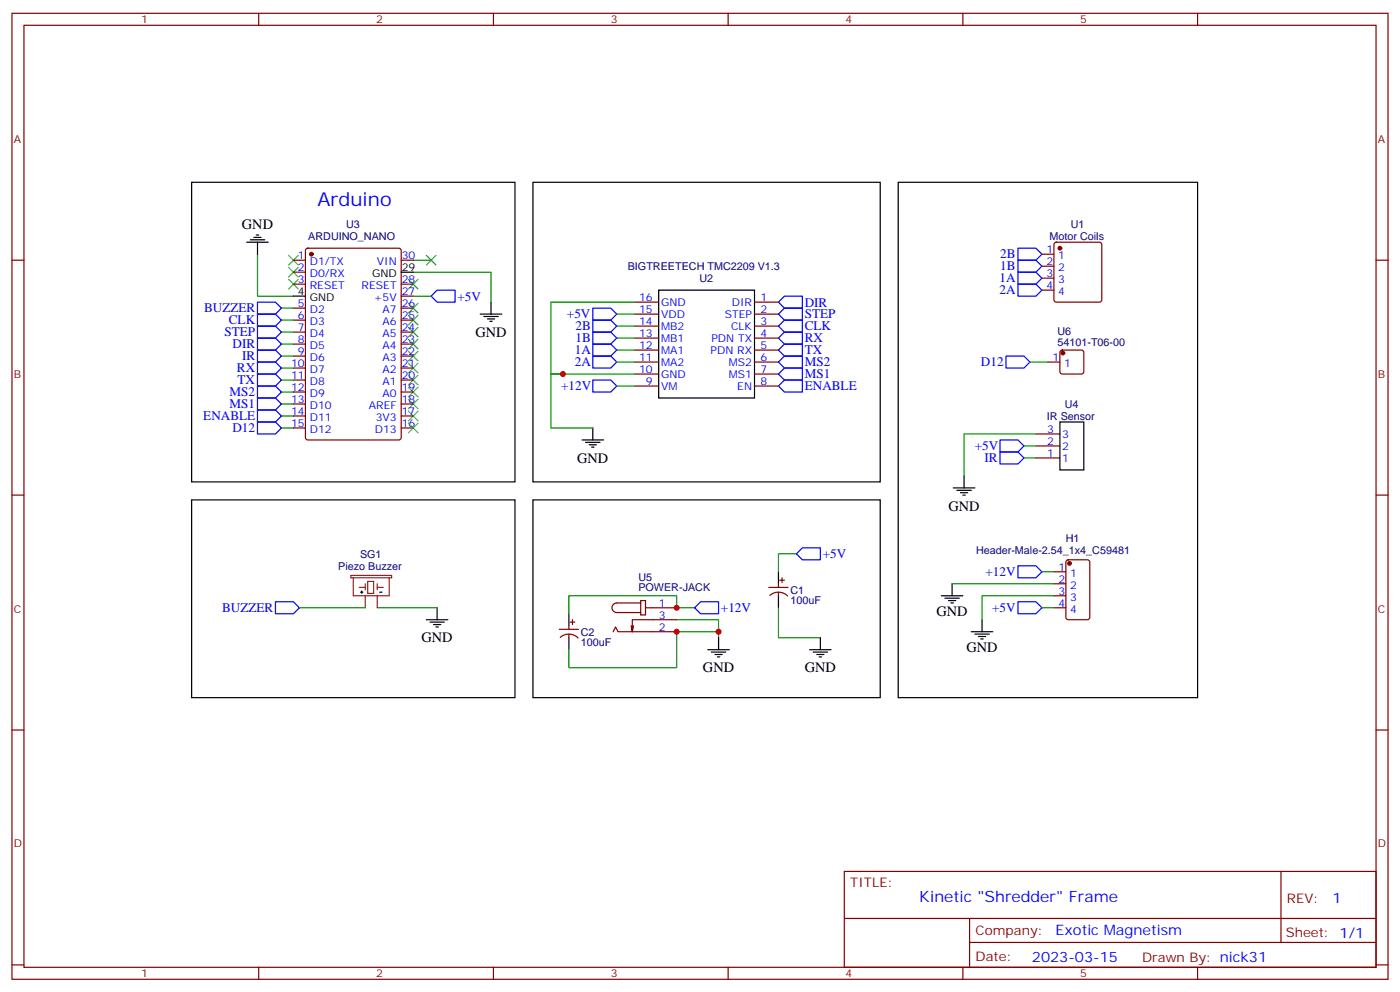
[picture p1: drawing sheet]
<svg xmlns="http://www.w3.org/2000/svg" width="412mm" height="292mm" viewBox="0 0 412 292" stroke-linecap="round" stroke-linejoin="round" font-family="sans-serif">
<g fill="none" stroke="#870000" stroke-width=".35">
<path d="M3.5 3.9h405.4v284.4h-405.4zM7.1 7.4h398.2v277.3h-398.2zM76.2 3.9v3.5M145.3 3.9v3.5M214.5 3.9v3.5M283.6 3.9v3.5M352.8 3.9v3.5M3.5 76.6h3.6M86.4 76.6h3.6M90.2 73.3l.5-.2h26.8l.6 .4 .1 55.3-.5 .6-27 .1-.7-.5v-55.2zM118.2 76.6h3.5M306.9 74.8h3.5"/>
<path d="M306.9 78.4h3.5M310.7 71.5l.4-.2h12.7l.5 .2 .3 .5v16.2l-.3 .5-.5 .2h-12.7l-.4-.2-.3-.5v-16.2zM405.3 76.6h3.6M86.4 80.1h3.6M86.4 83.6h3.6M86.4 90.7h3.6M86.4 94.2h3.6M86.4 97.8h3.6M118.2 83.6h3.5M118.2 90.7h3.5M118.2 94.2h3.5M118.2 97.8h3.5"/>
<path d="M118.2 87.2h3.5M187 88.9h7M187 92.5h7M187 96h7M187 99.5h7M222.2 88.9h7.1M222.2 92.5h7.1M222.2 96h7.1M222.2 99.5h7.1M306.9 81.9h3.5M306.9 85.4h3.5M86.4 101.3h3.6"/>
<path d="M86.4 104.8h3.6M86.4 108.3h3.6M86.4 111.9h3.6M86.4 115.4h3.6M86.4 118.9h3.6M118.2 101.3h3.5M118.2 104.8h3.5M118.2 108.3h3.5M118.2 111.9h3.5M118.2 115.4h3.5M118.2 118.9h3.5M187 103h7"/>
<path d="M187 106.6h7M187 110.1h7M187 113.6h7M222.2 103h7.1M222.2 106.6h7.1M222.2 110.1h7.1M222.2 113.6h7.1M308.7 106.6h3.5M312.4 103.3l.5-.3h5.7l.5 .3 .2 .5v5.6l-.3 .5-.4 .2h-5.7l-.5-.2-.2-.5v-5.6zM86.4 122.4h3.6M86.4 126h3.6M118.2 122.4h3.5"/>
<path d="M118.2 126h3.5M305.2 134.8h7M305.2 131.3h7M305.2 127.7h7M3.5 145.7h3.6M405.3 145.7h3.6M188.7 176.8h1.4v4.2h-1.4zM188.7 177.5h-7a1.41 1.41 0 0 0-1.4 1.4 1.41 1.41 0 0 0 1.4 1.4h7M190.1 178.9h9.2M226.5 172.9h5.6M226.8 175.3a3.8 3.8 0 0 1 5.2 .1M229.3 171.8v1.1"/>
<path d="M229.3 174.3v1.1M229.7 170.8h1.4M230.4 170.1v1.4M310.4 178.9h3.6M310.4 168.3h3.6M310.4 171.8h3.6M310.4 175.4h3.6M314.2 165l.5-.2h5.6l.7 .4v16.5l-.4 .7h-5.9l-.7-.4v-16.5zM164.7 185.2h5.7M165 187.6a3.8 3.8 0 0 1 5.3 .2M167.6 184.2v1M167.6 186.7v1"/>
<path d="M167.9 183.1h1.4M168.6 182.4v1.4M180.6 185.9l.7-1.4 .7 1.4h17.3M186.6 184.2l-.3 1.7M199.3 182.4h-13v3.5l-.4-1.7M3.5 214.9h3.6M405.3 214.9h3.6M248.7 256.5h156.6v28.2h-156.6zM377.3 256.5v20.9M248.7 270.4h156.5M285.6 277.4h119.6M285.6 270.4v14.1"/>
<path d="M3.5 284h3.6M76.2 284.7v3.6M145.3 284.7v3.6M214.5 284.7v3.6M283.6 284.7v3.6M352.8 284.7v3.6M405.3 284h3.6"/>
</g>
<g fill="none" stroke="#00f" stroke-width=".35">
<path d="M299.9 73.1h5.3l1.7 1.7-1.7 1.8h-5.3zM299.9 76.6h5.3l1.7 1.8-1.7 1.7h-5.3zM75.8 92.5h5.3l1.8 1.7-1.8 1.8h-5.3zM75.8 88.9h5.3l1.8 1.8-1.8 1.8h-5.3zM75.8 99.5h5.3l1.8 1.8-1.8 1.7h-5.3zM75.8 96h5.3l1.8 1.8-1.8 1.7h-5.3zM127 87.2l1.8-1.8h5.3v3.5h-5.3zM174.6 90.7h5.3l1.8 1.8-1.8 1.7h-5.3zM174.6 94.2h5.3l1.8 1.8-1.8 1.8h-5.3zM174.6 97.8h5.3l1.8 1.7-1.8 1.8h-5.3zM229.3 99.5l1.8-1.7h5.3v3.5h-5.3zM229.3 88.9l1.8-1.7h5.3v3.5h-5.3z"/>
<path d="M229.3 92.5l1.8-1.8h5.3v3.5h-5.3zM229.3 96l1.8-1.8h5.3v3.6h-5.3zM299.9 83.6h5.3l1.7 1.8-1.7 1.8h-5.3zM299.9 80.1h5.3l1.7 1.8-1.7 1.7h-5.3zM75.8 106.6h5.3l1.8 1.7-1.8 1.8h-5.3zM75.8 103h5.3l1.8 1.8-1.8 1.8h-5.3zM75.8 110.1h5.3l1.8 1.8-1.8 1.7h-5.3zM75.8 113.6h5.3l1.8 1.8-1.8 1.8h-5.3zM75.8 117.2h5.3l1.8 1.7-1.8 1.8h-5.3zM174.6 104.8h5.3l1.8 1.8-1.8 1.7h-5.3zM174.6 101.3h5.3l1.8 1.7-1.8 1.8h-5.3zM174.6 111.9h5.3l1.8 1.7-1.8 1.8h-5.3z"/>
<path d="M229.3 113.6l1.8-1.7h5.3v3.5h-5.3zM229.3 106.6l1.8-1.8h5.3v3.5h-5.3zM229.3 110.1l1.8-1.8h5.3v3.6h-5.3zM231.1 101.3h5.3v3.5h-5.3l-1.8-1.8zM296.3 104.8h5.3l1.8 1.8-1.8 1.7h-5.3zM75.8 120.7h5.3l1.8 1.7-1.8 1.8h-5.3zM75.8 124.2h5.3l1.8 1.8-1.8 1.7h-5.3zM294.6 133h5.3l1.7 1.8-1.7 1.8h-5.3zM294.6 129.5h5.3l1.7 1.8-1.7 1.7h-5.3zM81.1 177.1h5.3l1.8 1.8-1.8 1.8h-5.3zM206.4 177.1h5.3v3.6h-5.3l-1.8-1.8zM234.6 163l1.8-1.7h5.3v3.5h-5.3z"/>
<path d="M299.9 166.5h5.3l1.7 1.8-1.7 1.8h-5.3zM299.9 177.1h5.3l1.7 1.8-1.7 1.8h-5.3z"/>
</g>
<g fill="none" stroke="#000" stroke-width=".35">
<path d="M56.4 53.7h95.3v88.2h-95.3zM157 53.7h102.3v88.2h-102.3zM264.6 53.7h88.2v151.7h-88.2zM72.7 71.3h6.3M73.7 70.6h4.3M74.8 69.9h2.1M75.5 69.2h.7M75.8 71.3v3.5M86.4 87.2h3.6M118.2 80.1h3.5M141.5 92.5h6.3M142.5 93.2h4.3"/>
<path d="M143.6 93.9h2.1M144.3 94.6h.7M144.6 88.9v3.6M194 85.4h28.2v31.8h-28.2zM171.4 129.5h6.4M172.5 130.2h4.2M173.6 130.9h2.1M174.3 131.6h.7M174.6 126v3.5M312.2 124.2h7.1v14.1h-7.1zM56.4 147.1h95.3v58.3h-95.3zM157 147.1h102.3v58.3h-102.3z"/>
<path d="M280.8 143.6h6.4M281.9 144.3h4.2M282.9 145h2.1M283.6 145.7h.7M284 140.1v3.5M106.2 174.3h.3v.4M106.5 174v.3h.4M111.8 174.3h.7M128.8 178.9v3.5M229.3 168.3v3.5M229.3 175.4v3.5M277.3 175.4h6.3"/>
<path d="M278.3 176.1h4.3M279.4 176.8h2.1M280.1 177.5h.7M280.5 171.8v3.6M125.6 182.4h6.3M126.6 183.1h4.3M127.7 183.8h2.1M128.4 184.5h.7M167.6 180.7v3.5M167.6 187.7v3.5M208.5 191.2h6.3M209.5 191.9h4.3"/>
<path d="M210.6 192.7h2.1M211.3 193.4h.7M211.7 187.7v3.5M238.5 191.2h6.3M239.5 191.9h4.3M240.6 192.7h2.1M241.3 193.4h.7M241.7 187.7v3.5M286.1 185.9h6.4M287.2 186.7h4.2M288.2 187.4h2.1M288.9 188.1h.7"/>
<path d="M289.3 182.4v3.5"/>
</g>
<g fill="none" stroke="#008700" stroke-width=".35">
<path d="M75.8 74.8v12.4h10.6M121.7 76.6h5.3M82.9 94.2h3.5M82.9 90.7h3.5M82.9 97.8h3.5M121.7 80.1h22.9v8.8M121.7 87.2h5.3M181.7 99.5h5.3M181.7 96h5.3M181.7 92.5h5.3M187 88.9h-24.7v21.2h3.5M82.9 101.3h3.5"/>
<path d="M82.9 104.8h3.5M82.9 108.3h3.5M82.9 111.9h3.5M82.9 115.4h3.5M82.9 118.9h3.5M181.7 106.6h5.3M181.7 103h5.3M181.7 113.6h5.3M187 110.1h-24.7v15.9h12.3M303.4 106.6h5.3M82.9 122.4h3.5M82.9 126h3.5"/>
<path d="M301.6 134.8h3.6M301.6 131.3h3.6M305.2 127.7h-21.2v12.4M88.2 178.9h19.4M111.1 178.9h17.7M204.6 178.9h-5.3v-3.5h-31.7v5.3M229.3 178.9v8.8h12.4M234.6 163h-5.3v5.3M280.5 171.8h29.9M306.9 178.9h3.5M306.9 168.3h3.5M310.4 175.4h-21.1v7"/>
<path d="M199.3 182.4h12.4v3.5M211.7 187.7v-1.8h-12.4v10.6h-31.7v-5.3"/>
</g>
<g fill="#870000" stroke="#870000" stroke-width=".35">
<circle cx="312.2" cy="73.1" r=".53"/>
<circle cx="91.7" cy="74.8" r=".53"/>
<circle cx="315" cy="165.8" r=".53"/>
<circle cx="313.1" cy="103.9" r=".53"/>
</g>
<g fill="none" stroke="#3c3" stroke-width=".35">
<path d="M85 78.7l2.8 2.8M85 75.2l2.8 2.8M87.8 78.7l-2.8 2.8M87.8 75.2l-2.8 2.8M125.6 75.2l2.8 2.8M128.4 75.2l-2.8 2.8M85 82.2l2.8 2.9M87.8 82.2l-2.8 2.9M120.3 82.2l2.8 2.9M120.3 89.3l2.8 2.8M120.3 92.8l2.8 2.8M120.3 96.3l2.8 2.9"/>
<path d="M120.3 99.9l2.8 2.8M123.1 82.2l-2.8 2.9M123.1 89.3l-2.8 2.8M123.1 92.8l-2.8 2.8M123.1 96.3l-2.8 2.9M123.1 99.9l-2.8 2.8M120.3 103.4l2.8 2.8M120.3 106.9l2.8 2.8M120.3 110.5l2.8 2.8M120.3 114l2.8 2.8M120.3 117.5l2.8 2.8M123.1 103.4l-2.8 2.8"/>
<path d="M123.1 106.9l-2.8 2.8M123.1 110.5l-2.8 2.8M123.1 114l-2.8 2.8M123.1 117.5l-2.8 2.8M120.3 121l2.8 2.9M120.3 124.6l2.8 2.8M123.1 121l-2.8 2.9M123.1 124.6l-2.8 2.8"/>
</g>
<path d="M103.4 169.4h12v.7h-12zM104.1 170.1v5.3h10.6v-5.3M105.8 172.9h1.8M107.6 171.8v1.8M107.6 175.4v3.5M108.3 171.1h1.8v3.6h-1.8zM111.1 172.9h1.8M111.1 171.8v1.8M111.1 175.4v3.5" fill="none" stroke="#8c2424" stroke-width=".35"/>
<g fill="#c00">
<circle cx="199.3" cy="185.9" r=".88"/>
<circle cx="199.3" cy="178.9" r=".88"/>
<circle cx="211.7" cy="185.9" r=".88"/>
<circle cx="165.8" cy="110.1" r=".88"/>
</g>
<text font-size="5.6" fill="#00f" x="93.5" y="60.7">Arduino</text>
<text font-size="4.6" fill="#00f" x="270.8" y="265.5">Kinetic &quot;Shredder&quot; Frame</text>
<g font-size="4.2">
<text x="71.3" y="67.4">GND</text>
<text x="140.1" y="99.2">GND</text>
<text x="170" y="136.2">GND</text>
<text x="279.4" y="150.3">GND</text>
<text x="275.9" y="181.4">GND</text>
<text x="124.2" y="189.1">GND</text>
<text x="207.1" y="197.9">GND</text>
<text x="237.1" y="197.9">GND</text>
<text x="284.7" y="192">GND</text>
</g>
<g font-size="4.2" fill="#00f">
<text x="392.5" y="265.8">1</text>
<text x="310.9" y="275.3">Exotic Magnetism</text>
<text x="304" y="283.1">2023-03-15</text>
</g>
<g font-size="3.9" fill="#00f">
<text x="294.7" y="76.1">2B</text>
<text x="294.4" y="83.1">1A</text>
<text x="294.7" y="79.6">1B</text>
<text x="134.8" y="88.5">+5V</text>
<text x="294.4" y="86.7">2A</text>
<text x="60.1" y="92">BUZZER</text>
<text x="67.4" y="95.5">CLK</text>
<text x="167" y="93.7">+5V</text>
<text x="237" y="90.2">DIR</text>
<text x="237.1" y="93.7">STEP</text>
<text x="66.1" y="99">STEP</text>
<text x="169.5" y="97.2">2B</text>
<text x="169.5" y="100.7">1B</text>
<text x="237" y="97.3">CLK</text>
<text x="237.1" y="100.8">RX</text>
<text x="68.5" y="102.6">DIR</text>
<text x="71.3" y="106.1">IR</text>
<text x="169.3" y="107.8">2A</text>
<text x="169.3" y="104.3">1A</text>
<text x="237.1" y="104.3">TX</text>
<text x="237.1" y="107.8">MS2</text>
<text x="289" y="107.8">D12</text>
<text x="69.8" y="109.6">RX</text>
<text x="70" y="113.1">TX</text>
<text x="237.1" y="111.4">MS1</text>
<text x="67.6" y="116.7">MS2</text>
<text x="165.3" y="114.9">+12V</text>
<text x="237.1" y="114.9">ENABLE</text>
<text x="59.9" y="123.7">ENABLE</text>
<text x="67.6" y="120.2">MS1</text>
<text x="68.5" y="127.2">D12</text>
<text x="287.1" y="132.6">+5V</text>
<text x="290" y="136.1">IR</text>
<text x="242.4" y="164.2">+5V</text>
<text x="290.3" y="169.6">+12V</text>
<text x="65.4" y="180.1">BUZZER</text>
<text x="212.4" y="180.1">+12V</text>
<text x="292.2" y="180.2">+5V</text>
</g>
<g font-size="3.9" fill="#800">
<text x="250.5" y="261.1">TITLE:</text>
<text x="379.1" y="265.8">REV:</text>
<text x="287.4" y="275.3">Company:</text>
<text x="378.7" y="275.9">Sheet: 1/1</text>
<text x="287.4" y="283">Date:</text>
<text x="336.4" y="283.1">Drawn By: nick31</text>
</g>
<g font-size="3.2" fill="#800">
<text x="41.6" y="6.9">1</text>
<text x="110.8" y="6.9">2</text>
<text x="179.9" y="6.9">3</text>
<text x="249.1" y="6.9">4</text>
<text x="318.2" y="6.9">5</text>
<text x="4.1" y="42">A</text>
<text x="405.9" y="42">A</text>
<text x="4.1" y="111.2">B</text>
<text x="405.9" y="111.2">B</text>
<text x="4.1" y="180.3">C</text>
<text x="405.9" y="180.3">C</text>
<text x="4.1" y="249.4">D</text>
<text x="405.9" y="249.4">D</text>
<text x="41.6" y="287.7">1</text>
<text x="110.8" y="287.7">2</text>
<text x="179.9" y="287.7">3</text>
<text x="249.1" y="287.7">4</text>
<text x="318.2" y="287.7">5</text>
</g>
<g font-size="3.2" fill="#000080">
<text x="90.8" y="70.7">ARDUINO_NANO</text>
<text x="102" y="67.1">U3</text>
<text x="309.2" y="70.6">Motor Coils</text>
<text x="315.4" y="67.1">U1</text>
<text x="184.9" y="79.5">BIGTREETECH TMC2209 V1.3</text>
<text x="206" y="83">U2</text>
<text x="311.5" y="101.9">54101-T06-00</text>
<text x="311.5" y="98.7">U6</text>
<text x="308.4" y="123.6">IR Sensor</text>
<text x="313.6" y="120">U4</text>
<text x="314" y="159.5">H1</text>
<text x="99.6" y="167.6">Piezo Buzzer</text>
<text x="106.1" y="164.1">SG1</text>
<text x="287.5" y="163">Header-Male-2.54_1x4_C59481</text>
<text x="188" y="170.9">U5</text>
<text x="188" y="174.1">POWER-JACK</text>
<text x="232.8" y="177.9">100uF</text>
<text x="232.8" y="174.7">C1</text>
<text x="171.1" y="190.3">100uF</text>
<text x="171.1" y="187.1">C2</text>
</g>
<g font-size="3.2" fill="#00f">
<text x="87.8" y="76.2">1</text>
<text x="91.3" y="78">D1/TX</text>
<text x="111" y="78">VIN</text>
<text x="118.4" y="76.2">30</text>
<text x="308.3" y="74.5">1</text>
<text x="308.3" y="78">2</text>
<text x="311.7" y="76.2">1</text>
<text x="87.8" y="79.8">2</text>
<text x="87.8" y="83.3">3</text>
<text x="91.3" y="81.5">D0/RX</text>
<text x="118.4" y="83.3">28</text>
<text x="308.3" y="81.5">3</text>
<text x="311.7" y="79.8">2</text>
<text x="311.7" y="83.3">3</text>
<text x="91.3" y="85.1">RESET</text>
<text x="106.5" y="85.1">RESET</text>
<text x="110.1" y="88.6">+5V</text>
<text x="118.4" y="86.8">27</text>
<text x="188.2" y="88.6">16</text>
<text x="194.7" y="90">GND</text>
<text x="215.6" y="90">DIR</text>
<text x="224" y="88.6">1</text>
<text x="308.3" y="85.1">4</text>
<text x="311.7" y="86.8">4</text>
<text x="87.8" y="90.3">5</text>
<text x="87.8" y="93.9">6</text>
<text x="91.3" y="92.1">D2</text>
<text x="91.3" y="95.6">D3</text>
<text x="112.7" y="95.6">A6</text>
<text x="112.7" y="92.1">A7</text>
<text x="118.4" y="93.9">25</text>
<text x="118.4" y="90.3">26</text>
<text x="188.2" y="95.6">14</text>
<text x="188.2" y="92.1">15</text>
<text x="194.7" y="93.5">VDD</text>
<text x="213.5" y="93.5">STEP</text>
<text x="224" y="92.1">2</text>
<text x="224" y="95.6">3</text>
<text x="87.8" y="97.4">7</text>
<text x="87.8" y="100.9">8</text>
<text x="91.3" y="99.2">D4</text>
<text x="112.7" y="99.2">A5</text>
<text x="118.4" y="100.9">23</text>
<text x="118.4" y="97.4">24</text>
<text x="188.2" y="99.2">13</text>
<text x="194.7" y="100.6">MB1</text>
<text x="194.7" y="97">MB2</text>
<text x="209.6" y="100.6">PDN TX</text>
<text x="215.4" y="97">CLK</text>
<text x="224" y="99.2">4</text>
<text x="85.7" y="108">10</text>
<text x="87.8" y="104.5">9</text>
<text x="91.3" y="102.7">D5</text>
<text x="91.3" y="106.2">D6</text>
<text x="112.7" y="106.2">A3</text>
<text x="112.7" y="102.7">A4</text>
<text x="118.4" y="108">21</text>
<text x="118.4" y="104.5">22</text>
<text x="188.2" y="106.2">11</text>
<text x="188.2" y="102.7">12</text>
<text x="194.7" y="107.6">MA2</text>
<text x="194.7" y="104.1">MA1</text>
<text x="209.3" y="104.1">PDN RX</text>
<text x="214.7" y="107.6">MS2</text>
<text x="224" y="102.7">5</text>
<text x="224" y="106.2">6</text>
<text x="310" y="106.2">1</text>
<text x="313.5" y="108">1</text>
<text x="85.7" y="111.5">11</text>
<text x="91.3" y="109.7">D7</text>
<text x="91.3" y="113.3">D8</text>
<text x="112.7" y="113.3">A1</text>
<text x="112.7" y="109.7">A2</text>
<text x="118.4" y="111.5">20</text>
<text x="188.2" y="109.7">10</text>
<text x="190.2" y="113.3">9</text>
<text x="194.7" y="111.2">GND</text>
<text x="214.7" y="111.2">MS1</text>
<text x="224" y="109.7">7</text>
<text x="224" y="113.3">8</text>
<text x="85.7" y="115">12</text>
<text x="85.7" y="118.6">13</text>
<text x="91.3" y="116.8">D9</text>
<text x="112.7" y="116.8">A0</text>
<text x="118.4" y="118.6">18</text>
<text x="118.4" y="115">19</text>
<text x="194.7" y="114.7">VM</text>
<text x="217.2" y="114.7">EN</text>
<text x="85.7" y="122.1">14</text>
<text x="85.7" y="125.6">15</text>
<text x="91.3" y="120.3">D10</text>
<text x="91.3" y="123.9">D11</text>
<text x="108.7" y="120.3">AREF</text>
<text x="110.7" y="123.9">3V3</text>
<text x="118.4" y="125.6">16</text>
<text x="118.4" y="122.1">17</text>
<text x="91.3" y="127.4">D12</text>
<text x="110.4" y="127.4">D13</text>
<text x="308.4" y="130.9">2</text>
<text x="308.4" y="127.4">3</text>
<text x="312.9" y="128.8">3</text>
<text x="308.4" y="134.4">1</text>
<text x="312.9" y="135.9">1</text>
<text x="312.9" y="132.3">2</text>
<text x="311.8" y="168">1</text>
<text x="311.8" y="171.5">2</text>
<text x="315.3" y="169.7">1</text>
<text x="315.3" y="173.2">2</text>
<text x="194" y="178.5">1</text>
<text x="311.8" y="175">3</text>
<text x="311.8" y="178.5">4</text>
<text x="315.3" y="176.8">3</text>
<text x="194" y="185.6">2</text>
<text x="194" y="182.1">3</text>
<text x="315.3" y="180.3">4</text>
</g>
<g font-size="3.2">
<text x="109.6" y="81.5">GND</text>
<text x="118.4" y="79.8">29</text>
<text x="87.8" y="86.8">4</text>
<text x="91.3" y="88.6">GND</text>
</g>
</svg>
